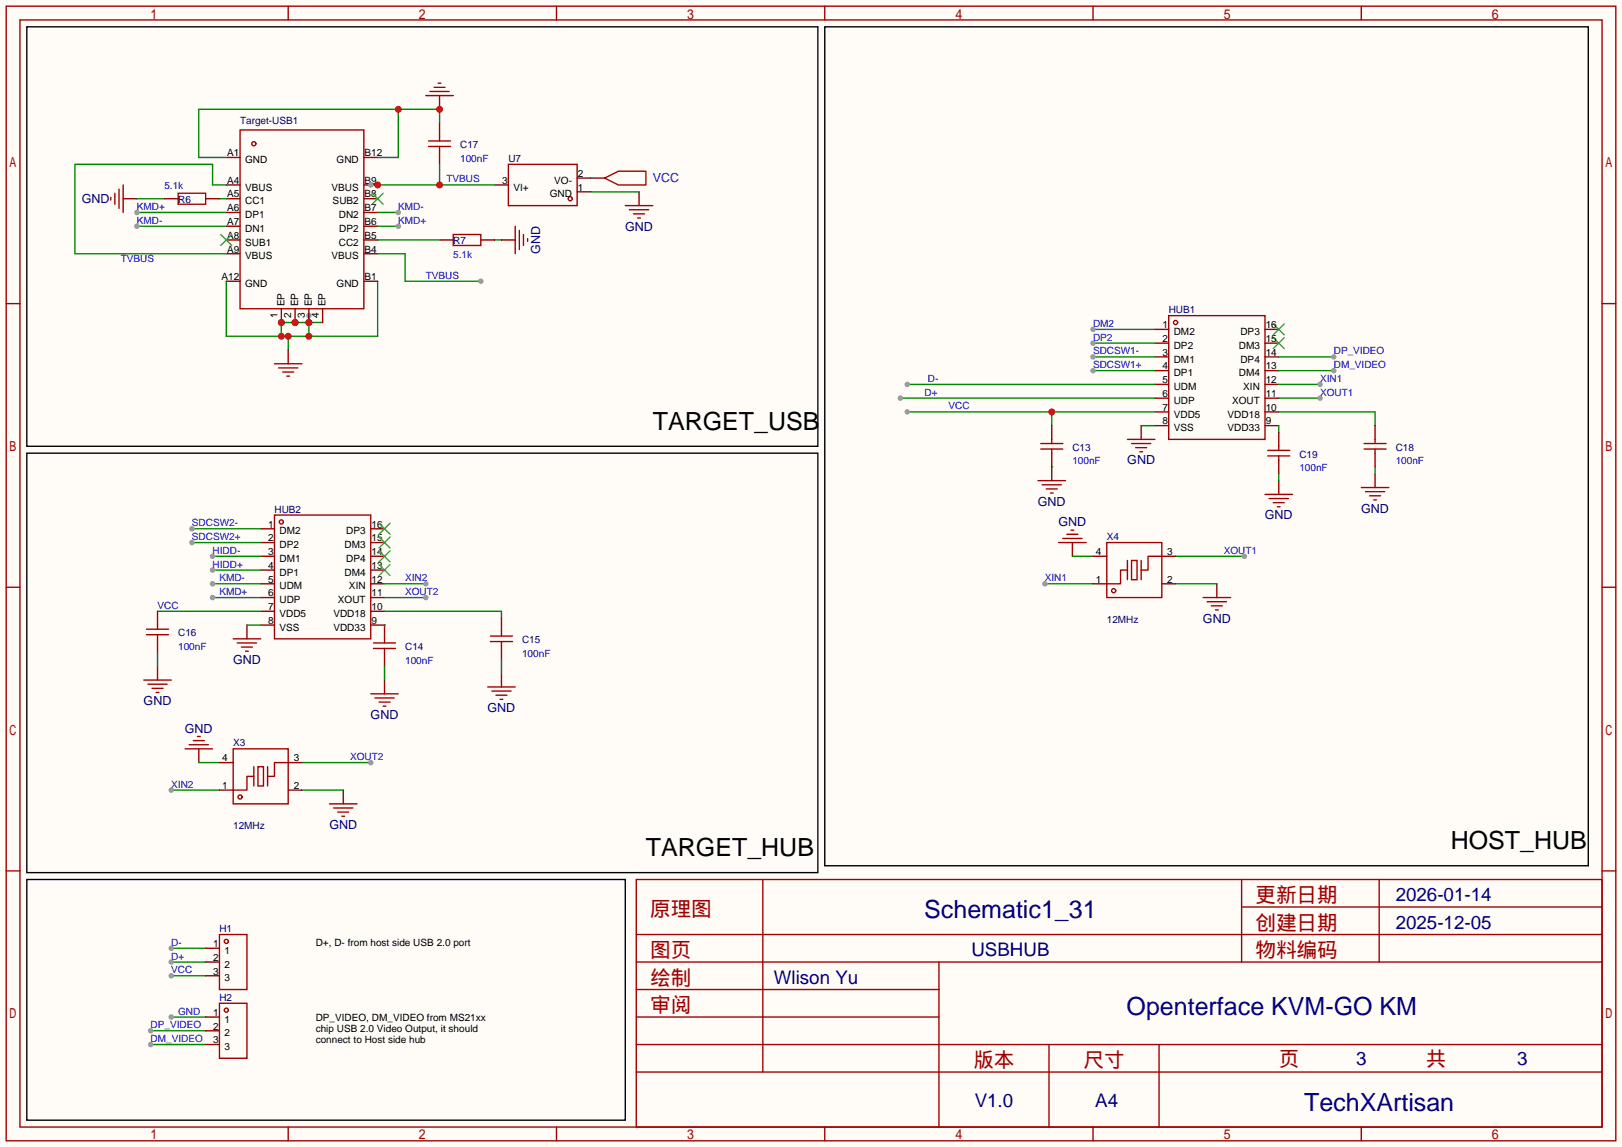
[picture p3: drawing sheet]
<svg xmlns="http://www.w3.org/2000/svg" width="299mm" height="212mm" viewBox="0 0 299 212" stroke-linecap="round" stroke-linejoin="round" font-family="sans-serif">
<path d="M0 0h299.5v211.8h-299.5z" fill="#fffcf7"/>
<g fill="none" stroke="#a10000" stroke-width=".25">
<path d="M1.1 1.1h297.2v209.6h-297.2zM3.7 3.7h292.1v204.5h-292.1zM53.2 1.1v2.6M102.7 1.1v2.6M152.3 1.1v2.6M201.8 1.1v2.6M251.3 1.1v2.6M1.1 56.1h2.6M215.8 58.3h17.8v22.9h-17.8zM295.8 56.1h2.5M1.1 108.5h2.6M295.8 108.5h2.5"/>
<path d="M1.1 160.8h2.6M117.5 162.4h178.3v45.8h-178.3zM117.5 177.7h178.3M117.5 172.6h178.3M140.8 162.4v35.6M173.4 177.7v30.5M229.2 162.4v15.3M229.2 167.5h66.6M254.6 162.4v15.3M295.8 160.8h2.5M117.5 182.8h55.9M117.5 198h178.3"/>
<path d="M117.5 192.9h178.3M117.5 187.8h55.9M193.7 192.9v15.3M214 192.9v15.3M53.2 208.2v2.5M102.7 208.2v2.5M152.3 208.2v2.5M201.8 208.2v2.5M251.3 208.2v2.5"/>
<circle cx="217" cy="59.6" r=".38"/>
</g>
<g fill="none" stroke="#870000" stroke-width=".25">
<path d="M213.2 60.8h2.6M213.2 63.4h2.6M213.2 65.9h2.6M213.2 68.5h2.6M213.2 71h2.6M213.2 73.5h2.6M213.2 76.1h2.6M213.2 78.6h2.6M233.6 60.8h2.5M233.6 63.4h2.5M233.6 65.9h2.5M233.6 68.5h2.5"/>
<path d="M233.6 71h2.5M233.6 73.5h2.5M233.6 76.1h2.5M233.6 78.6h2.5"/>
</g>
<path d="M235.1 59.8l2 2M237.1 59.8l-2 2M235.1 62.4l2 2M237.1 62.4l-2 2" fill="none" stroke="#3c3" stroke-width=".25"/>
<path d="M167.5 76.1h45.7M194.2 76.1v2.5" fill="none" stroke="#008700" stroke-width=".25"/>
<circle cx="194.2" cy="76.1" r=".63" fill="#c00"/>
<circle cx="167.5" cy="76.1" r=".51" fill="#999"/>
<path d="M210.7 78.6v2.6M194.2 86.2v2.6M236.1 88.8v2.5M253.9 87.5v2.5" fill="none" stroke="#870000" stroke-width=".25"/>
<g fill="none" stroke="#a10000" stroke-width=".25">
<path d="M191.6 88.8h5.1M192.4 89.5h3.6M193.2 90.3h2M193.9 91.1h.5M208.2 81.2h5M208.9 81.9h3.6M209.7 82.7h2M210.4 83.4h.5M233.6 91.3h5M234.3 92.1h3.6M235.1 92.8h2M235.8 93.6h.5"/>
<path d="M251.3 90h5.1M252.1 90.8h3.6M252.9 91.6h2M253.6 92.3h.5"/>
</g>
<path d="M210.7 78.6h2.5M236.1 76.1h17.8v2.5M236.1 71h7.6" fill="none" stroke="#008700" stroke-width=".25"/>
<circle cx="243.7" cy="71" r=".51" fill="#999"/>
<path d="M236.1 73.5h7.6" fill="none" stroke="#008700" stroke-width=".25"/>
<circle cx="243.7" cy="73.5" r=".51" fill="#999"/>
<path d="M166.2 73.5h47" fill="none" stroke="#008700" stroke-width=".25"/>
<circle cx="166.2" cy="73.5" r=".51" fill="#999"/>
<path d="M167.5 71h45.7" fill="none" stroke="#008700" stroke-width=".25"/>
<circle cx="167.5" cy="71" r=".51" fill="#999"/>
<path d="M201.8 63.4h11.4" fill="none" stroke="#008700" stroke-width=".25"/>
<circle cx="201.8" cy="63.4" r=".51" fill="#999"/>
<path d="M201.8 60.8h11.4" fill="none" stroke="#008700" stroke-width=".25"/>
<circle cx="201.8" cy="60.8" r=".51" fill="#999"/>
<path d="M192.9 107.8h8.9" fill="none" stroke="#008700" stroke-width=".25"/>
<circle cx="192.9" cy="107.8" r=".51" fill="#999"/>
<path d="M217 102.7h12.7" fill="none" stroke="#008700" stroke-width=".25"/>
<circle cx="229.7" cy="102.7" r=".51" fill="#999"/>
<g fill="none" stroke="#870000" stroke-width=".25">
<path d="M48.1 97.7h2.6M68.5 97.7h2.5M45.6 115.4v2.6M48.1 100.2h2.6M48.1 102.7h2.6M48.1 105.3h2.6M48.1 107.8h2.6M48.1 110.4h2.6M48.1 112.9h2.6M48.1 115.4h2.6M68.5 100.2h2.5M68.5 102.7h2.5"/>
<path d="M68.5 105.3h2.5M68.5 107.8h2.5M68.5 110.4h2.5M68.5 112.9h2.5M68.5 115.4h2.5M198 100.2v2.5M224.7 107.8v2.6M29.1 123.1v2.5M71 125.6v2.5M92.6 124.3v2.6"/>
</g>
<g fill="none" stroke="#a10000" stroke-width=".25">
<path d="M50.7 95.1h17.8v22.9h-17.8zM196.2 99.4h3.6M197 98.7h2M197.7 97.9h.5M43.1 118h5M43.8 118.7h3.6M44.6 119.5h2M195.5 100.2h5M222.1 110.4h5.1M222.9 111.1h3.5M223.6 111.9h2.1M224.4 112.6h.5"/>
<path d="M26.5 125.6h5.1M27.3 126.4h3.6M28.1 127.1h2M28.8 127.9h.5M45.3 120.3h.5M68.5 128.1h5M69.2 128.9h3.6M70 129.7h2M70.7 130.4h.5M90 126.9h5.1M90.8 127.6h3.6M91.6 128.4h2"/>
<path d="M92.3 129.2h.5"/>
<circle cx="51.9" cy="96.4" r=".38"/>
</g>
<path d="M236.1 78.6v1.3M236.1 87.5v1.3M253.9 86.2v1.3M29.1 112.9h19M45.6 115.4h2.5M71 107.8h7.6M71 112.9h21.6v1.3M198 102.7h3.8M217 107.8h7.7" fill="none" stroke="#008700" stroke-width=".25"/>
<path d="M70 99.2l2 2M70 96.6l2 2.1M72 99.2l-2 2M72 96.6l-2 2.1M70 104.3l2 2M70 101.7l2 2.1M72 104.3l-2 2M72 101.7l-2 2.1" fill="none" stroke="#3c3" stroke-width=".25"/>
<circle cx="78.6" cy="107.8" r=".51" fill="#999"/>
<path d="M71 110.4h7.6" fill="none" stroke="#008700" stroke-width=".25"/>
<circle cx="78.6" cy="110.4" r=".51" fill="#999"/>
<path d="M39.2 110.4h8.9" fill="none" stroke="#008700" stroke-width=".25"/>
<circle cx="39.2" cy="110.4" r=".51" fill="#999"/>
<path d="M39.2 107.8h8.9" fill="none" stroke="#008700" stroke-width=".25"/>
<circle cx="39.2" cy="107.8" r=".51" fill="#999"/>
<path d="M31.6 145.9h8.9" fill="none" stroke="#008700" stroke-width=".25"/>
<circle cx="31.6" cy="145.9" r=".51" fill="#999"/>
<path d="M55.8 140.8h12.7" fill="none" stroke="#008700" stroke-width=".25"/>
<circle cx="68.5" cy="140.8" r=".51" fill="#999"/>
<path d="M36.7 138.3v2.5M63.4 145.9v2.6" fill="none" stroke="#870000" stroke-width=".25"/>
<path d="M34.2 138.3h5M34.9 137.5h3.6M35.7 136.8h2M36.4 136h.6M60.8 148.5h5.1M61.6 149.2h3.6M62.4 150h2M63.1 150.7h.5" fill="none" stroke="#a10000" stroke-width=".25"/>
<path d="M39.2 105.3h8.9M36.7 140.8h3.8M55.8 145.9h7.6" fill="none" stroke="#008700" stroke-width=".25"/>
<circle cx="39.2" cy="105.3" r=".51" fill="#999"/>
<path d="M39.2 102.7h8.9" fill="none" stroke="#008700" stroke-width=".25"/>
<circle cx="39.2" cy="102.7" r=".51" fill="#999"/>
<path d="M35.4 97.7h12.7" fill="none" stroke="#008700" stroke-width=".25"/>
<circle cx="35.4" cy="97.7" r=".51" fill="#999"/>
<path d="M35.4 100.2h12.7" fill="none" stroke="#008700" stroke-width=".25"/>
<circle cx="35.4" cy="100.2" r=".51" fill="#999"/>
<path d="M31.6 177.7h6.4" fill="none" stroke="#008700" stroke-width=".25"/>
<circle cx="31.6" cy="177.7" r=".51" fill="#999"/>
<path d="M31.6 180.2h6.4" fill="none" stroke="#008700" stroke-width=".25"/>
<circle cx="31.6" cy="180.2" r=".51" fill="#999"/>
<path d="M27.8 190.4h10.2" fill="none" stroke="#008700" stroke-width=".25"/>
<circle cx="27.8" cy="190.4" r=".51" fill="#999"/>
<path d="M27.8 192.9h10.2" fill="none" stroke="#008700" stroke-width=".25"/>
<circle cx="27.8" cy="192.9" r=".51" fill="#999"/>
<path d="M31.6 175.1h6.4" fill="none" stroke="#008700" stroke-width=".25"/>
<circle cx="31.6" cy="175.1" r=".51" fill="#999"/>
<path d="M31.6 187.8h6.4" fill="none" stroke="#008700" stroke-width=".25"/>
<circle cx="31.6" cy="187.8" r=".51" fill="#999"/>
<g fill="none" stroke="#a10000" stroke-width=".25">
<path d="M93.9 30.4h12.7v7.6h-12.7zM204.3 100.2h10.2v10.2h-10.2zM208.2 105.3h-1.3v2.5h-2.6M208.2 103.5v3.6M208.9 103.5h1v3.6h-1zM210.7 103.5v3.6M214.5 102.7h-2.5v2.6h-1.3M43.1 138.3h10.1v10.2h-10.1zM46.9 143.4h-1.3v2.5h-2.5M46.9 141.6v3.6M47.6 141.6h1v3.6h-1zM49.4 141.6v3.6"/>
<path d="M53.2 140.8h-2.5v2.6h-1.3M40.5 172.6h5.1v10.2h-5.1zM40.5 185.3h5.1v10.2h-5.1z"/>
<circle cx="105.3" cy="36.7" r=".38"/>
<circle cx="205.6" cy="109.1" r=".38"/>
<circle cx="44.3" cy="147.2" r=".38"/>
<circle cx="41.8" cy="173.9" r=".38"/>
<circle cx="41.8" cy="186.6" r=".38"/>
</g>
<g fill="none" stroke="#870000" stroke-width=".25">
<path d="M91.3 34.2h2.6M106.6 35.4h2.5M106.6 32.9h2.5M201.8 107.8h2.5M201.8 102.7h2.5M214.5 107.8h2.5M214.5 102.7h2.5M40.5 145.9h2.6M40.5 140.8h2.6M53.2 145.9h2.6M53.2 140.8h2.6M38 175.1h2.5"/>
<path d="M38 177.7h2.5M38 180.2h2.5M38 187.8h2.5M38 190.4h2.5M38 192.9h2.5"/>
</g>
<path d="M201.8 65.9h11.4" fill="none" stroke="#008700" stroke-width=".25"/>
<circle cx="201.8" cy="65.9" r=".51" fill="#999"/>
<path d="M201.8 68.5h11.4" fill="none" stroke="#008700" stroke-width=".25"/>
<circle cx="201.8" cy="68.5" r=".51" fill="#999"/>
<path d="M236.1 68.5h10.2" fill="none" stroke="#008700" stroke-width=".25"/>
<circle cx="246.3" cy="68.5" r=".51" fill="#999"/>
<path d="M236.1 65.9h10.2" fill="none" stroke="#008700" stroke-width=".25"/>
<circle cx="246.3" cy="65.9" r=".51" fill="#999"/>
<g fill="none" stroke="#a10000" stroke-width=".25">
<path d="M79.1 26h4.1M79.1 27.1h4.1M81.2 25.3v.7M81.2 27.1v.7M192.2 82.9h4M192.2 81.9h4M194.2 81.2v.7M194.2 82.9v.8M234.1 84.2h4M234.1 83.2h4M236.1 82.4v.8M236.1 84.2v.8"/>
<path d="M251.8 82.9h4.1M251.8 81.9h4.1M253.9 81.2v.7M253.9 82.9v.8M27.1 117.2h4M27.1 116.2h4M29.1 115.4v.8M29.1 117.2v.8M69 119.8h4M69 118.7h4M71 118v.7M71 119.8v.7"/>
<path d="M90.6 118.5h4M90.6 117.5h4M92.6 116.7v.8M92.6 118.5v.8"/>
</g>
<g fill="none" stroke="#870000" stroke-width=".25">
<path d="M81.2 22.7v2.6M81.2 27.8v2.6M194.2 78.6v2.6M236.1 79.9v2.5M253.9 78.6v2.6M194.2 83.7v2.5M236.1 85v2.5M253.9 83.7v2.5M29.1 112.9v2.5M29.1 118v2.5M71 115.4v2.6M92.6 114.2v2.5"/>
<path d="M92.6 119.3v2.5M71 120.5v2.6"/>
</g>
<path d="M41.8 51.9v10.2h27.9v-10.2M57 58.3v3.8M59.6 59.6h-7.7v2.5M53.2 62.1v2.5M194.2 86.2h.1M71 115.4h.1M29.1 120.5v2.6M71 123.1v2.5M92.6 121.8v2.5" fill="none" stroke="#008700" stroke-width=".25"/>
<g fill="#c00">
<circle cx="53.2" cy="62.1" r=".63"/>
<circle cx="51.9" cy="62.1" r=".63"/>
<circle cx="51.9" cy="59.6" r=".63"/>
<circle cx="54.5" cy="59.6" r=".63"/>
<circle cx="57" cy="59.6" r=".63"/>
<circle cx="57" cy="62.1" r=".63"/>
</g>
<circle cx="57" cy="58.3" r=".51" fill="#999"/>
<path d="M22.7 36.7h2.6" fill="none" stroke="#870000" stroke-width=".25"/>
<path d="M20.4 36.4v.6M21.2 35.7v2M22 34.9v3.6M22.7 34.2v5" fill="none" stroke="#a10000" stroke-width=".25"/>
<path d="M25.3 36.7h5.1M25.3 41.8h16.5" fill="none" stroke="#008700" stroke-width=".25"/>
<circle cx="25.3" cy="41.8" r=".51" fill="#999"/>
<path d="M81.2 17.7v2.5" fill="none" stroke="#870000" stroke-width=".25"/>
<path d="M78.6 17.7h5.1M79.4 16.9h3.5M80.1 16.1h2.1M80.9 15.4h.5" fill="none" stroke="#a10000" stroke-width=".25"/>
<path d="M25.3 39.2h16.5" fill="none" stroke="#008700" stroke-width=".25"/>
<circle cx="25.3" cy="39.2" r=".51" fill="#999"/>
<path d="M44.3 24h22.9v33h-22.9z" fill="none" stroke="#a10000" stroke-width=".25"/>
<g fill="none" stroke="#870000" stroke-width=".25">
<path d="M41.8 39.2h2.5M41.8 36.7h2.5M41.8 34.2h2.5M41.8 29.1h2.5M67.2 39.2h2.5M67.2 36.7h2.5M67.2 34.2h2.5M67.2 29.1h2.5M41.8 51.9h2.5M41.8 46.9h2.5M41.8 44.3h2.5M41.8 41.8h2.5"/>
<path d="M51.9 57v2.6M67.2 51.9h2.5M67.2 46.9h2.5M67.2 44.3h2.5M67.2 41.8h2.5"/>
</g>
<path d="M68.7 35.7l2 2M70.7 35.7l-2 2M40.8 43.3l2 2M42.8 43.3l-2 2" fill="none" stroke="#3c3" stroke-width=".25"/>
<circle cx="51.9" cy="59.6" r=".63" fill="#c00"/>
<path d="M54.5 57v2.6" fill="none" stroke="#870000" stroke-width=".25"/>
<circle cx="54.5" cy="59.6" r=".63" fill="#c00"/>
<path d="M57 57v2.6" fill="none" stroke="#870000" stroke-width=".25"/>
<circle cx="57" cy="59.6" r=".63" fill="#c00"/>
<path d="M30.4 36.7h2.5M38 36.7h2.5M109.1 32.9h2.5M118 35.4v2.6M59.6 57v2.6M81.2 44.3h2.5M88.8 44.3h2.5M92.6 44.3h2.5" fill="none" stroke="#870000" stroke-width=".25"/>
<g fill="none" stroke="#a10000" stroke-width=".25">
<path d="M32.9 35.7h5.1v2h-5.1zM111.6 32.9l2.6-1.3h5.1v2.6h-5.1zM115.4 38h5.1M116.2 38.7h3.6M117 39.5h2M83.7 43.3h5.1v2h-5.1zM95.1 41.8v5.1M95.9 42.5v3.6M96.6 43.3v2M97.4 44.1v.5M117.7 40.3h.5"/>
<circle cx="46.9" cy="26.5" r=".38"/>
</g>
<path d="M40.5 36.7h1.3M109.1 32.9h.1M109.1 35.4h8.9M69.7 41.8h3.8M91.3 44.3h1.3" fill="none" stroke="#008700" stroke-width=".25"/>
<circle cx="73.5" cy="41.8" r=".51" fill="#999"/>
<path d="M69.7 39.2h3.8" fill="none" stroke="#008700" stroke-width=".25"/>
<circle cx="73.5" cy="39.2" r=".51" fill="#999"/>
<path d="M69.7 44.3h11.5M69.7 46.9h5.1v5h14" fill="none" stroke="#008700" stroke-width=".25"/>
<circle cx="88.8" cy="51.9" r=".51" fill="#999"/>
<path d="M73.5 20.2v8.9h-3.8M81.2 22.7v-2.5h-44.5v8.9h5.1" fill="none" stroke="#008700" stroke-width=".25"/>
<g fill="#c00">
<circle cx="81.2" cy="20.2" r=".63"/>
<circle cx="73.5" cy="20.2" r=".63"/>
</g>
<path d="M68.5 34.2h22.8M81.2 30.4v3.8" fill="none" stroke="#008700" stroke-width=".25"/>
<g fill="#c00">
<circle cx="69.7" cy="34.2" r=".63"/>
<circle cx="81.2" cy="34.2" r=".63"/>
</g>
<circle cx="68.5" cy="34.2" r=".51" fill="#999"/>
<path d="M41.8 34.2h-2.6v-3.8h-25.4v16.5h28" fill="none" stroke="#008700" stroke-width=".25"/>
<path d="M53.2 64.6v2.6" fill="none" stroke="#870000" stroke-width=".25"/>
<path d="M50.7 67.2h5.1M51.4 67.9h3.6M52.2 68.7h2M53 69.5h.5" fill="none" stroke="#a10000" stroke-width=".25"/>
<path d="M5 5h146v77.4h-146zM152.3 5h140.9v154.9h-140.9zM5 83.7h146v77.5h-146zM5 162.4h110.4v44.5h-110.4z" fill="none" stroke="#000" stroke-width=".25"/>
<g font-size="4.6">
<text x="120.5" y="79.4">TARGET_USB</text>
<text x="119.3" y="158.2">TARGET_HUB</text>
<text x="267.8" y="156.9">HOST_HUB</text>
</g>
<g font-size="4.6" fill="#000080">
<text x="170.6" y="169.6">Schematic1_31</text>
<text x="208" y="187.4">Openterface KVM-GO KM</text>
<text x="240.8" y="205.2">TechXArtisan</text>
</g>
<g font-size="3.8" fill="#a00000">
<text x="231.8" y="166.6">更新日期</text>
<text x="120" y="169.2">原理图</text>
<text x="231.8" y="171.7">创建日期</text>
<text x="120" y="176.8">图页</text>
<text x="231.8" y="176.8">物料编码</text>
<text x="120" y="181.9">绘制</text>
<text x="120" y="186.9">审阅</text>
<text x="179.7" y="197.1">版本</text>
<text x="200" y="197.1">尺寸</text>
<text x="236.1" y="196.8">页</text>
<text x="263.3" y="196.8">共</text>
</g>
<g font-size="3.5" fill="#000080">
<text x="257.7" y="166.4">2026-01-14</text>
<text x="257.7" y="171.5">2025-12-05</text>
<text x="179.3" y="176.6">USBHUB</text>
<text x="142.9" y="181.7">Wlison Yu</text>
<text x="250.4" y="196.6">3</text>
<text x="280.1" y="196.6">3</text>
<text x="180" y="204.5">V1.0</text>
<text x="202.2" y="204.5">A4</text>
</g>
<text font-size="2.3" fill="#00f" x="120.5" y="33.7">VCC</text>
<g font-size="2.3" fill="#000080">
<text x="15.1" y="37.5">GND</text>
<text x="99.7" y="46.9" transform="rotate(-90 99.7 46.9)">GND</text>
<text x="115.4" y="42.6">GND</text>
<text x="208.1" y="85.8">GND</text>
<text x="191.6" y="93.4">GND</text>
<text x="233.5" y="95.9">GND</text>
<text x="251.3" y="94.7">GND</text>
<text x="195.4" y="97.2">GND</text>
<text x="222.1" y="115">GND</text>
<text x="43" y="122.6">GND</text>
<text x="26.5" y="130.2">GND</text>
<text x="90" y="131.5">GND</text>
<text x="34.1" y="135.3">GND</text>
<text x="68.4" y="132.8">GND</text>
<text x="60.8" y="153.1">GND</text>
</g>
<g font-size="1.8" fill="#000080">
<text x="44.3" y="23">Target-USB1</text>
<text x="85" y="27.4">C17</text>
<text x="93.9" y="29.9">U7</text>
<text x="32.9" y="37.5">R6</text>
<text x="83.7" y="45.1">R7</text>
<text x="215.8" y="57.8">HUB1</text>
<text x="198" y="83.2">C13</text>
<text x="257.7" y="83.2">C18</text>
<text x="239.9" y="84.5">C19</text>
<text x="50.7" y="94.7">HUB2</text>
<text x="204.3" y="99.7">X4</text>
<text x="32.9" y="117.5">C16</text>
<text x="96.4" y="118.8">C15</text>
<text x="204.3" y="115">12MHz</text>
<text x="74.8" y="120.1">C14</text>
<text x="43.1" y="137.8">X3</text>
<text x="43.1" y="153.1">12MHz</text>
<text x="40.5" y="172.1">H1</text>
<text x="40.5" y="184.8">H2</text>
</g>
<g font-size="1.8">
<text x="41.9" y="28.9">A1</text>
<text x="67.3" y="28.9">B12</text>
<text x="41.9" y="33.9">A4</text>
<text x="45.3" y="35.2">VBUS</text>
<text x="45.3" y="30.1">GND</text>
<text x="61.2" y="35.2">VBUS</text>
<text x="62.1" y="30.1">GND</text>
<text x="67.3" y="33.9">B9</text>
<text x="92.7" y="33.9">3</text>
<text x="94.8" y="35.2">VI+</text>
<text x="102.3" y="33.9">VO-</text>
<text x="106.7" y="35.2">1</text>
<text x="106.7" y="32.7">2</text>
<text x="41.9" y="41.6">A7</text>
<text x="41.9" y="39">A6</text>
<text x="41.9" y="36.5">A5</text>
<text x="45.3" y="40.3">DP1</text>
<text x="45.3" y="37.7">CC1</text>
<text x="61.4" y="37.7">SUB2</text>
<text x="62.5" y="40.3">DN2</text>
<text x="67.3" y="36.5">B8</text>
<text x="67.3" y="39">B7</text>
<text x="67.3" y="41.6">B6</text>
<text x="101.5" y="36.5">GND</text>
<text x="41.9" y="46.6">A9</text>
<text x="41.9" y="44.1">A8</text>
<text x="45.3" y="47.9">VBUS</text>
<text x="45.3" y="45.4">SUB1</text>
<text x="45.3" y="42.8">DN1</text>
<text x="61.2" y="47.9">VBUS</text>
<text x="62.5" y="45.4">CC2</text>
<text x="62.6" y="42.8">DP2</text>
<text x="67.3" y="44.1">B5</text>
<text x="67.3" y="46.6">B4</text>
<text x="40.9" y="51.7">A12</text>
<text x="45.3" y="53">GND</text>
<text x="62.1" y="53">GND</text>
<text x="67.3" y="51.7">B1</text>
<text x="51.2" y="58.7" transform="rotate(-90 51.2 58.7)">1</text>
<text x="52.5" y="56.6" transform="rotate(-90 52.5 56.6)">EP</text>
<text x="53.8" y="58.7" transform="rotate(-90 53.8 58.7)">2</text>
<text x="55" y="56.6" transform="rotate(-90 55 56.6)">EP</text>
<text x="56.3" y="58.7" transform="rotate(-90 56.3 58.7)">3</text>
<text x="57.6" y="56.6" transform="rotate(-90 57.6 56.6)">EP</text>
<text x="58.8" y="58.7" transform="rotate(-90 58.8 58.7)">4</text>
<text x="60.1" y="56.6" transform="rotate(-90 60.1 56.6)">EP</text>
<text x="214.6" y="60.6">1</text>
<text x="214.6" y="63.1">2</text>
<text x="214.6" y="65.7">3</text>
<text x="216.7" y="61.9">DM2</text>
<text x="216.7" y="64.4">DP2</text>
<text x="228.7" y="64.4">DM3</text>
<text x="229" y="61.9">DP3</text>
<text x="233.7" y="65.7">14</text>
<text x="233.7" y="63.1">15</text>
<text x="233.7" y="60.6">16</text>
<text x="214.6" y="68.2">4</text>
<text x="214.6" y="70.8">5</text>
<text x="216.7" y="67">DM1</text>
<text x="216.7" y="69.5">DP1</text>
<text x="228.7" y="69.5">DM4</text>
<text x="229" y="67">DP4</text>
<text x="233.7" y="70.8">12</text>
<text x="233.7" y="68.2">13</text>
<text x="214.6" y="73.3">6</text>
<text x="214.6" y="75.8">7</text>
<text x="216.7" y="72">UDM</text>
<text x="216.7" y="74.6">UDP</text>
<text x="216.7" y="77.1">VDD5</text>
<text x="226.7" y="77.1">VDD18</text>
<text x="227.5" y="74.6">XOUT</text>
<text x="229.5" y="72">XIN</text>
<text x="233.7" y="75.8">10</text>
<text x="233.7" y="73.3">11</text>
<text x="214.6" y="78.4">8</text>
<text x="216.7" y="79.7">VSS</text>
<text x="226.7" y="79.7">VDD33</text>
<text x="233.7" y="78.4">9</text>
<text x="49.5" y="97.4">1</text>
<text x="49.5" y="100">2</text>
<text x="51.6" y="98.7">DM2</text>
<text x="51.6" y="101.2">DP2</text>
<text x="63.6" y="101.2">DM3</text>
<text x="63.9" y="98.7">DP3</text>
<text x="68.6" y="100">15</text>
<text x="68.6" y="97.4">16</text>
<text x="49.5" y="102.5">3</text>
<text x="49.5" y="105.1">4</text>
<text x="49.5" y="107.6">5</text>
<text x="51.6" y="103.8">DM1</text>
<text x="51.6" y="106.3">DP1</text>
<text x="63.6" y="106.3">DM4</text>
<text x="63.9" y="103.8">DP4</text>
<text x="68.6" y="107.6">12</text>
<text x="68.6" y="105.1">13</text>
<text x="68.6" y="102.5">14</text>
<text x="202.3" y="107.6">1</text>
<text x="202.3" y="102.5">4</text>
<text x="215.5" y="102.5">3</text>
<text x="215.5" y="107.6">2</text>
<text x="49.5" y="110.1">6</text>
<text x="49.5" y="112.7">7</text>
<text x="51.6" y="108.9">UDM</text>
<text x="51.6" y="111.4">UDP</text>
<text x="51.6" y="113.9">VDD5</text>
<text x="61.6" y="113.9">VDD18</text>
<text x="62.4" y="111.4">XOUT</text>
<text x="64.4" y="108.9">XIN</text>
<text x="68.6" y="112.7">10</text>
<text x="68.6" y="110.1">11</text>
<text x="49.5" y="115.2">8</text>
<text x="51.6" y="116.5">VSS</text>
<text x="61.6" y="116.5">VDD33</text>
<text x="68.6" y="115.2">9</text>
<text x="41" y="140.6">4</text>
<text x="54.2" y="140.6">3</text>
<text x="41" y="145.7">1</text>
<text x="54.2" y="145.7">2</text>
<text x="39.4" y="174.9">1</text>
<text x="39.4" y="177.4">2</text>
<text x="39.4" y="180">3</text>
<text x="41.5" y="176.2">1</text>
<text x="41.5" y="178.7">2</text>
<text x="58.3" y="174.7">D+, D- from host side USB 2.0 port</text>
<text x="41.5" y="181.3">3</text>
<text x="39.4" y="187.6">1</text>
<text x="39.4" y="190.1">2</text>
<text x="41.5" y="188.9">1</text>
<text x="41.5" y="191.4">2</text>
<text x="58.3" y="188.6">DP_VIDEO, DM_VIDEO from MS21xx</text>
<text x="58.3" y="190.7">chip USB 2.0 Video Output, it should</text>
<text x="39.4" y="192.7">3</text>
<text x="41.5" y="194">3</text>
<text x="58.3" y="192.7">connect to Host side hub</text>
</g>
<g font-size="1.8" fill="#00f">
<text x="85" y="29.9">100nF</text>
<text x="30.4" y="35">5.1k</text>
<text x="82.4" y="33.7">TVBUS</text>
<text x="25.3" y="41.3">KMD-</text>
<text x="25.3" y="38.8">KMD+</text>
<text x="73.5" y="41.3">KMD+</text>
<text x="73.5" y="38.8">KMD-</text>
<text x="83.7" y="47.7">5.1k</text>
<text x="22.3" y="48.4">TVBUS</text>
<text x="78.6" y="51.5">TVBUS</text>
<text x="201.8" y="62.9">DP2</text>
<text x="201.8" y="60.4">DM2</text>
<text x="201.8" y="65.5">SDCSW1-</text>
<text x="246.3" y="65.5">DP_VIDEO</text>
<text x="171.3" y="70.5">D-</text>
<text x="201.8" y="68">SDCSW1+</text>
<text x="243.7" y="70.5">XIN1</text>
<text x="246.3" y="68">DM_VIDEO</text>
<text x="170.7" y="73.1">D+</text>
<text x="175.1" y="75.6">VCC</text>
<text x="243.7" y="73.1">XOUT1</text>
<text x="198" y="85.8">100nF</text>
<text x="239.9" y="87">100nF</text>
<text x="257.7" y="85.8">100nF</text>
<text x="35.4" y="97.2">SDCSW2-</text>
<text x="35.4" y="99.7">SDCSW2+</text>
<text x="39.2" y="104.8">HIDD+</text>
<text x="39.2" y="102.3">HIDD-</text>
<text x="40.5" y="107.4">KMD-</text>
<text x="74.8" y="107.4">XIN2</text>
<text x="192.9" y="107.4">XIN1</text>
<text x="225.9" y="102.3">XOUT1</text>
<text x="29.1" y="112.4">VCC</text>
<text x="40.5" y="109.9">KMD+</text>
<text x="74.8" y="109.9">XOUT2</text>
<text x="32.9" y="120.1">100nF</text>
<text x="74.8" y="122.6">100nF</text>
<text x="96.4" y="121.3">100nF</text>
<text x="64.6" y="140.4">XOUT2</text>
<text x="31.6" y="145.5">XIN2</text>
<text x="31.6" y="177.2">D+</text>
<text x="31.6" y="179.8">VCC</text>
<text x="31.6" y="174.7">D-</text>
<text x="27.8" y="189.9">DP_VIDEO</text>
<text x="32.9" y="187.4">GND</text>
<text x="27.8" y="192.5">DM_VIDEO</text>
</g>
</svg>
